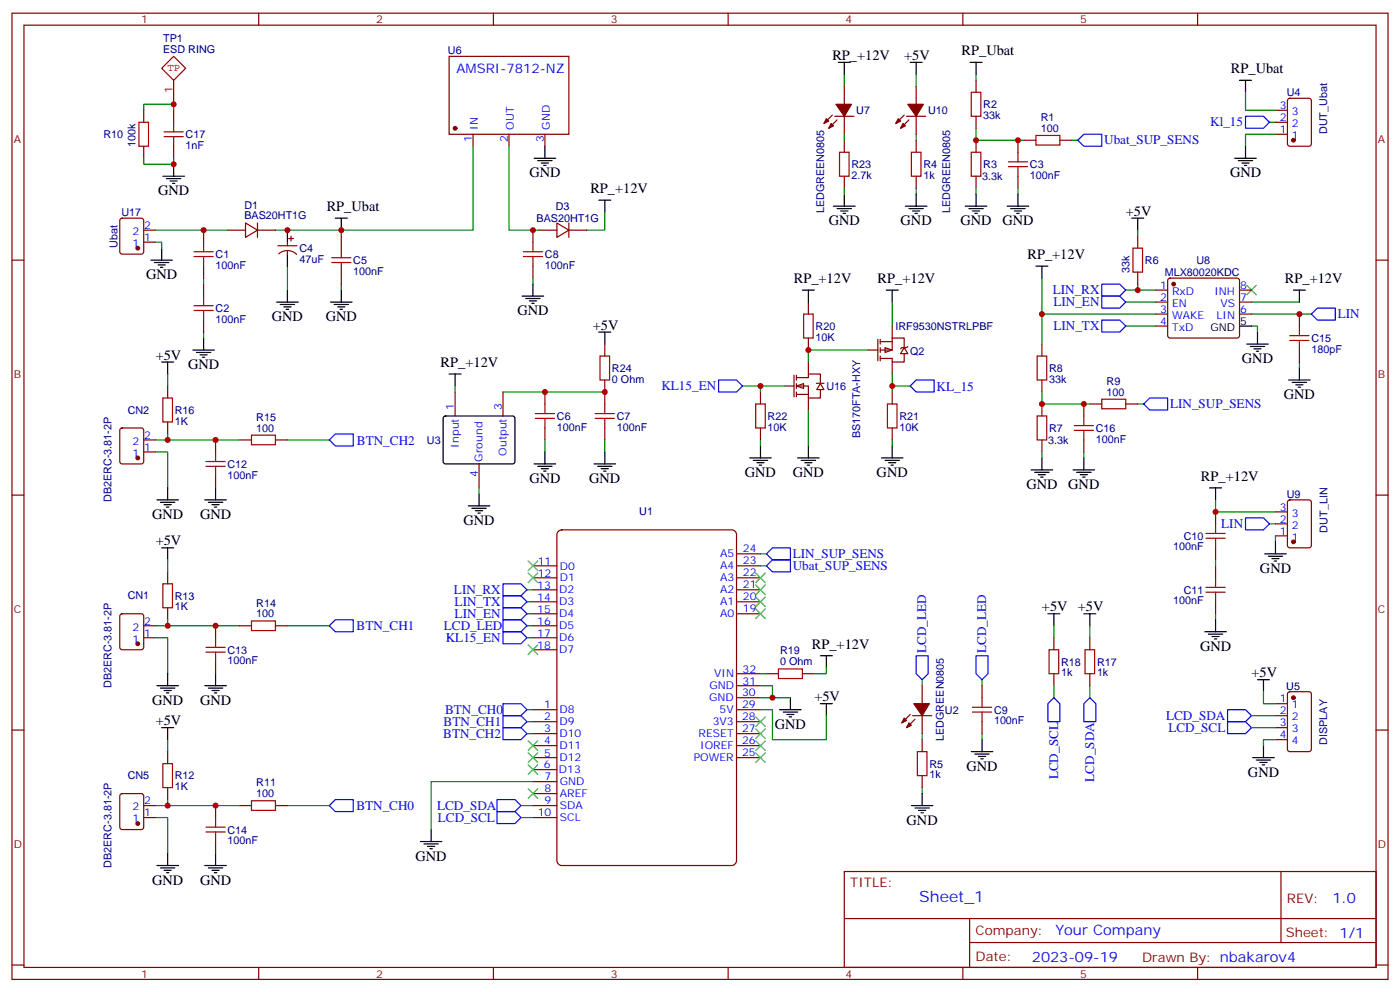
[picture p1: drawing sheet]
<svg xmlns="http://www.w3.org/2000/svg" width="412mm" height="292mm" viewBox="0 0 412 292" stroke-linecap="round" stroke-linejoin="round" font-family="sans-serif">
<g fill="none" stroke="#870000" stroke-width=".35">
<path d="M3.5 3.9h405.4v284.3h-405.4zM7.1 7.4h398.2v277.3h-398.2zM76.2 3.9v3.5M145.3 3.9v3.5M214.5 3.9v3.5M283.6 3.9v3.5M352.8 3.9v3.5M42.3 32.5v3.5M51.2 32.5v3.5M266.3 33.9l-2.4 2.4M267.1 34.2h5.6M267.8 35.3l-2.5 2.4"/>
<path d="M269.9 25.4v5.3M269.9 34.2v5.3M287.5 23.6v3.6M287.5 34.2v3.5M375.7 39.5h3.5M375.7 36h3.5M375.7 32.5h3.5M379.5 29.1l.4-.2h5.7l.6 .5 .1 12.9-.5 .7h-5.9l-.6-.4-.1-13zM42.3 43v3.6M51.2 43v3.6M269.9 41.3v3.5M269.9 51.9v3.5"/>
<path d="M287.5 41.3v3.5M287.5 51.9v3.5M299.9 41.3v3.5M299.9 51.9v3.5M301.6 41.3h3.6M312.2 41.3h3.5M3.5 76.6h3.6M60 67.7v3.6M60 78.3v3.5M67 67.7h5.3M72.3 65.6l3.5 2.1-3.5 2.1zM75.8 65.6v4.2"/>
<path d="M75.8 67.7h5.3M81.8 72.3h5.7M82.1 74.7a3.8 3.8 0 0 1 5.3 .2M84.7 71.3v1M84.7 73.7v1.1M85 70.2h1.4M85.7 69.5v1.4M100.5 69.5v3.5M335.1 69.5v3.5M405.3 76.6h3.6M60 83.6v3.5M60 94.2v3.5"/>
<path d="M100.5 80.1v3.5M335.1 80.1v3.5M340.4 85.4h3.6M340.4 88.9h3.6M340.4 92.4h3.6M340.4 96h3.6M344.2 82.1l.5-.3h19.7l.5 .3 .2 .4v16.3l-.2 .5-.5 .2h-19.7l-.5-.3-.2-.4v-16.3zM365.1 85.4h3.6M365.1 88.9h3.6M365.1 92.4h3.6M382.8 92.4v3.6M49.4 113.6v3.5"/>
<path d="M160.5 115.4v3.5M178.2 115.4v3.5M306.9 101.2v3.6M306.9 111.8v3.6M306.9 118.9v3.5M319.3 118.9v3.5M321 118.9h3.6M331.6 118.9h3.5M382.8 103v3.5M35.5 126.1l.5-.2h5.6l.7 .5v9.4l-.4 .7h-5.9l-.7-.4v-9.5zM42.3 129.5h3.6M42.3 133h3.6"/>
<path d="M49.4 124.2v3.5M70.6 129.5h3.5M81.1 129.5h3.6M160.5 125.9v3.6M178.2 125.9v3.6M306.9 129.5v3.5M319.3 129.5v3.5M3.5 145.7h3.6M358.1 150.6v3.6M375.7 157.7h3.5M375.7 154.2h3.5M375.7 150.6h3.5"/>
<path d="M379.5 147.3l.4-.2h5.7l.6 .4 .1 13-.5 .7h-5.9l-.6-.4-.1-13zM405.3 145.7h3.6M49.4 168.3v3.5M49.4 178.9v3.5M157 166.5h7M157 170h7M157 173.6h7M157 177.1h7M217 166.5h7M217 170h7M217 173.6h7M217 177.1h7"/>
<path d="M217 163h7M358.1 161.2v3.5M358.1 166.5v3.5M358.1 177.1v3.5M35.5 180.8l.5-.2h5.6l.7 .5v9.4l-.4 .7h-5.9l-.7-.5v-9.4zM42.3 184.1h3.6M42.3 187.7h3.6M70.6 184.1h3.5M81.1 184.1h3.6M157 180.6h7M157 184.1h7M157 187.7h7"/>
<path d="M157 191.2h7M217 180.6h7M217 198.3h7M225.8 198.3h3.5M236.4 198.3h3.5M310.4 187.7v3.5M310.4 198.3v3.5M321 187.7v3.5M321 198.3v3.5M3.5 214.8h3.6M157 208.8h7M157 212.4h7"/>
<path d="M157 215.9h7M157 219.4h7M217 208.8h7M217 212.4h7M217 215.9h7M217 219.4h7M217 205.3h7M217 201.8h7M268.1 210.3l-2.5 2.4M268.8 210.6h5.7M269.5 211.7l-2.4 2.4M271.6 201.8v5.3"/>
<path d="M271.6 210.6v5.3M271.6 217.7v3.5M289.3 201.8v3.5M289.3 212.4v3.5M375.7 210.6h3.5M375.7 207.1h3.5M375.7 214.1h3.5M375.7 217.7h3.5M379.5 203.8l.4-.2h5.7l.6 .4 .1 16.5-.5 .6-5.9 .1-.6-.5-.1-16.4zM405.3 214.8h3.6M35.5 233.7l.5-.2h5.6l.7 .5v9.4l-.4 .7h-5.9l-.7-.4v-9.5zM42.3 237.1h3.6"/>
<path d="M49.4 221.2v3.5M49.4 231.8v3.5M70.6 237.1h3.5M81.1 237.1h3.6M157 223h7M157 226.5h7M157 230h7M157 233.5h7M157 237.1h7M217 223h7M271.6 228.2v3.6M42.3 240.6h3.6"/>
<path d="M157 240.6h7M248.7 256.5h156.6v28.2h-156.6zM377.3 256.5v20.9M248.7 270.3h156.5M285.6 277.4h119.6M285.6 270.3v14.1M3.5 284h3.6M76.2 284.7v3.5M145.3 284.7v3.5M214.5 284.7v3.5M283.6 284.7v3.5M352.8 284.7v3.5"/>
<path d="M405.3 284h3.6"/>
</g>
<g fill="none" stroke="#008700" stroke-width=".35">
<path d="M42.3 32.5v-1.8h8.9v1.8M269.9 39.5v1.8M287.5 37.7v3.6h14.1M287.5 21.9v1.7M366.9 27.2v5.3h8.8M373.9 36h1.8M375.7 39.5h-8.8v3.5M42.3 46.6v1.7h8.9v-1.7M269.9 55.4v1.8M287.5 55.4v1.8M299.9 55.4v1.8M315.7 41.3h1.8"/>
<path d="M81.1 67.7h19.4v1.8M84.7 78.3v7.1M335.1 67.7v1.8M60 81.8v1.8M60 97.7v1.8M100.5 83.6v1.8M306.9 81.8v10.6h33.5M306.9 92.4v8.8M331.6 96h8.8M331.6 88.9h8.8M331.6 85.4h8.8M335.1 83.6v1.8"/>
<path d="M368.7 96h1.7v1.7M368.7 92.4h17.6M368.7 88.9h14.1M49.4 110.1v3.5M306.9 115.4v3.5h14.1M335.1 118.9h1.8M382.8 106.5v1.8M45.9 133h3.5v10.6M49.4 129.5h21.2M49.4 127.7v1.8h-3.5M84.7 129.5h12.3M160.5 129.5v3.5"/>
<path d="M178.2 129.5v3.5M306.9 133v1.8M319.3 133v1.8M358.1 147.1v3.5h17.6M373.9 154.2h1.8M375.7 157.7v1.8M49.4 164.7v3.6M155.2 177.1h1.8M155.2 173.6h1.8M224 163h1.8M224 166.5h1.8M358.1 164.7v1.8"/>
<path d="M45.9 187.7h3.5v10.6M49.4 182.4v1.7h-3.5M49.4 184.1h21.2M84.7 184.1h12.3M155.2 180.6h1.8M310.4 184.1v3.6M321 184.1v3.6M358.1 180.6v1.8M49.4 217.7v3.5M155.2 208.8h1.8M155.2 212.4h1.8M155.2 215.9h1.8"/>
<path d="M224 201.8h3.5v3.5M224 205.3h8.8M271.6 200v1.8M271.6 215.9v1.8M289.3 200v1.8M289.3 215.9v1.8M310.4 201.8v3.5M321 201.8v3.5M368.7 210.6h7M368.7 214.1h7M372.2 203.6v3.5h3.5M375.7 217.7h-3.5v1.7"/>
<path d="M49.4 237.1h21.2M49.4 235.3v1.8h-3.5M84.7 237.1h12.3M153.5 237.1h3.5M157 230h-30v14.1M271.6 231.8v1.7M45.9 240.6h3.5v10.6M153.5 240.6h3.5"/>
</g>
<g fill="none" stroke="#00f" stroke-width=".35">
<path d="M366.9 34.2h5.3l1.7 1.8-1.7 1.7h-5.3zM317.5 41.3l1.8-1.8h5.3v3.5h-5.3zM324.6 83.6h5.2l1.8 1.8-1.8 1.7h-5.2zM324.6 94.2h5.2l1.8 1.8-1.8 1.7h-5.2zM324.6 87.1h5.2l1.8 1.8-1.8 1.8h-5.2zM386.3 92.4l1.8-1.7h5.2v3.5h-5.2zM338.7 117.1h5.3v3.5h-5.3l-1.8-1.7zM97 129.5l1.8-1.8h5.3v3.5h-5.3zM366.9 152.4h5.3l1.7 1.8-1.7 1.7h-5.3zM148.2 171.8h5.3l1.7 1.8-1.7 1.7h-5.3zM148.2 175.3h5.3l1.7 1.8-1.7 1.8h-5.3zM148.2 178.9h5.3l1.7 1.7-1.7 1.8h-5.3z"/>
<path d="M225.8 163l1.7-1.8h5.3v3.5h-5.3zM225.8 166.5l1.7-1.8h5.3v3.6h-5.3zM97 184.1l1.8-1.7h5.3v3.5h-5.3zM148.2 182.4h5.3l1.7 1.7-1.7 1.8h-5.3zM269.9 193h3.5v5.3l-1.8 1.7-1.7-1.7zM287.5 193h3.5v5.3l-1.7 1.7-1.8-1.7zM148.2 214.1h5.3l1.7 1.8-1.7 1.8h-5.3zM148.2 210.6h5.3l1.7 1.8-1.7 1.7h-5.3zM148.2 207.1h5.3l1.7 1.7-1.7 1.8h-5.3zM310.4 205.3l1.8 1.8v5.3h-3.5v-5.3zM321 205.3l1.8 1.8v5.3h-3.5v-5.3zM361.6 208.8h5.3l1.8 1.8-1.8 1.8h-5.3z"/>
<path d="M361.6 212.4h5.3l1.8 1.7-1.8 1.8h-5.3zM97 237.1l1.8-1.8h5.3v3.5h-5.3zM146.4 238.8h5.3l1.8 1.8-1.8 1.8h-5.3zM146.4 235.3h5.3l1.8 1.8-1.8 1.7h-5.3z"/>
</g>
<g fill="none" stroke="#a10000" stroke-width=".35">
<path d="M40.9 36h2.8v7h-2.8zM48.3 38.8h5.7M51.2 36v2.8M286.1 27.2h2.8v7h-2.8zM305.2 39.9h7v2.8h-7zM48.3 40.2h5.7M51.2 40.2v2.8M268.5 44.8h2.8v7.1h-2.8zM286.1 44.8h2.8v7.1h-2.8zM297 49h5.7M297 47.6h5.7M299.9 44.8v2.8"/>
<path d="M299.9 49v2.9M57.1 75.5h5.7M57.1 74.1h5.7M60 71.3v2.8M60 75.5v2.8M97.7 77.3h5.7M97.7 75.8h5.7M100.5 73v2.8M100.5 77.3v2.8M333.7 73h2.8v7.1h-2.8zM57.1 91.4h5.7M57.1 90h5.7"/>
<path d="M60 87.1v2.9M60 91.4v2.8M379.9 98.8h5.7M382.8 96v2.8M48 117.1h2.8v7.1h-2.8zM160.5 118.9v2.8M178.2 118.9v2.8M305.5 104.8h2.8v7h-2.8zM324.6 117.5h7v2.8h-7zM379.9 100.2h5.7M382.8 100.2v2.8M74.1 128.1h7v2.8h-7z"/>
<path d="M157.7 123.1h5.6M157.7 121.7h5.6M160.5 123.1v2.8M175.3 123.1h5.7M175.3 121.7h5.7M178.2 123.1v2.8M305.5 122.4h2.8v7.1h-2.8zM316.4 126.6h5.7M316.4 125.2h5.7M319.3 122.4v2.8M319.3 126.6v2.9M355.2 158.4h5.7"/>
<path d="M355.2 157h5.7M358.1 154.2v2.8M358.1 158.4v2.8M48 171.8h2.8v7.1h-2.8zM355.2 174.3h5.7M355.2 172.9h5.7M358.1 170v2.9M358.1 174.3v2.8M74.1 182.7h7v2.9h-7zM229.3 196.8h7.1v2.9h-7.1zM309 191.2h2.9v7.1h-2.9zM319.6 191.2h2.8v7.1h-2.8z"/>
<path d="M286.5 209.5h5.6M286.5 208.1h5.6M289.3 205.3v2.8M289.3 209.5v2.9M48 224.7h2.8v7.1h-2.8zM74.1 235.7h7v2.8h-7zM270.2 221.2h2.8v7h-2.8z"/>
</g>
<g fill="none" stroke="#000" stroke-width=".35">
<path d="M285.8 18.3h3.5M287.5 18.3v3.6M365.1 23.6h3.6M366.9 23.6v3.6M48 51.9h6.3M49 52.6h4.3M50.1 53.3h2.1M50.8 54h.7M51.2 48.3v3.6M269.9 57.2v3.5M287.5 57.2v3.5M299.9 57.2v3.5"/>
<path d="M363.7 46.6h6.4M364.8 47.3h4.2M365.8 48h2.1M366.5 48.7h.7M366.9 43v3.6M44.4 76.6h6.4M45.5 77.3h4.2M46.6 78h2.1M47.3 78.7h.7M47.6 73v3.6M84.7 67.7v3.6M84.7 74.8v3.5"/>
<path d="M98.8 64.2h3.5M100.5 64.2v3.5M266.7 60.7h6.3M267.8 61.4h4.2M268.8 62.1h2.1M269.5 62.8h.7M284.3 60.7h6.4M285.4 61.4h4.2M286.5 62.1h2.1M287.2 62.8h.7M296.7 60.7h6.3M297.7 61.4h4.3"/>
<path d="M298.8 62.1h2.1M299.5 62.8h.7M305.2 78.3h3.5M306.9 78.3v3.5M333.4 64.2h3.5M335.1 64.2v3.5M60 99.5v3.5M81.5 88.9h6.3M82.5 89.6h4.3M83.6 90.3h2.1M84.3 91h.7M84.7 85.4v3.5"/>
<path d="M97.4 88.9h6.3M98.4 89.6h4.3M99.5 90.3h2.1M100.2 91h.7M100.5 85.4v3.5M176.4 97.7h3.5M178.2 97.7v3.5M365.1 96h3.6M370.4 97.7v3.5M381 85.4h3.5M382.8 85.4v3.5M47.6 106.5h3.6"/>
<path d="M49.4 106.5v3.6M56.8 103h6.3M57.9 103.7h4.2M58.9 104.4h2.1M59.6 105.1h.7M367.2 101.2h6.4M368.3 102h4.2M369.4 102.7h2.1M370.1 103.4h.7M379.6 111.8h6.3M380.6 112.5h4.3M381.7 113.2h2.1"/>
<path d="M382.4 113.9h.7M382.8 108.3v3.5M157.3 136.5h6.4M158.4 137.2h4.2M159.5 137.9h2.1M160.2 138.6h.7M160.5 133v3.5M175 136.5h6.3M176 137.2h4.3M177.1 137.9h2.1M177.8 138.6h.7M178.2 133v3.5"/>
<path d="M303.7 138.3h6.4M304.8 139h4.2M305.9 139.7h2.1M306.9 134.8v3.5M316.1 138.3h6.3M317.1 139h4.3M318.2 139.7h2.1M319.3 134.8v3.5M46.2 147.1h6.4M47.3 147.8h4.2M48.3 148.5h2.1M49 149.2h.7"/>
<path d="M49.4 143.6v3.5M60.3 147.1h6.4M61.4 147.8h4.2M62.4 148.5h2.2M63.1 149.2h.8M63.5 143.6v3.5M306.6 140.4h.7M318.9 140.4h.7M356.3 143.6h3.5M358.1 143.6v3.5M375.7 159.5v3.5M47.6 161.2h3.6"/>
<path d="M49.4 161.2v3.5M372.5 163h6.4M373.6 163.7h4.2M374.6 164.4h2.2M375.4 165.1h.7M49.4 198.3v3.5M63.5 198.3v3.5M308.7 180.6h3.5M310.4 180.6v3.5M319.3 180.6h3.5M321 180.6v3.5M354.9 185.9h6.3"/>
<path d="M356 186.6h4.2M357 187.3h2.1M357.7 188h.7M358.1 182.4v3.5M46.2 201.8h6.4M47.3 202.5h4.2M47.6 214.1h3.6M48.3 203.2h2.1M49 203.9h.7M49.4 214.1v3.6M60.3 201.8h6.4M61.4 202.5h4.2"/>
<path d="M62.4 203.2h2.2M63.1 203.9h.8M229.7 208.8h6.3M230.7 209.5h4.2M231.8 210.3h2.1M232.5 211h.7M232.8 205.3v3.5M289.3 217.7v3.5M370.4 200h3.5M372.2 200v3.6M372.2 219.4v3.6M268.5 237.1h6.3"/>
<path d="M269.5 237.8h4.3M270.6 238.5h2.1M271.3 239.2h.7M271.6 233.5v3.6M286.1 221.2h6.4M287.2 221.9h4.2M288.2 222.6h2.1M288.9 223.3h.7M369 223h6.4M370.1 223.7h4.2M371.1 224.4h2.1M371.8 225.1h.7"/>
<path d="M46.2 254.7h6.4M47.3 255.4h4.2M48.3 256.1h2.1M49 256.8h.7M49.4 251.2v3.5M60.3 254.7h6.4M61.4 255.4h4.2M62.4 256.1h2.2M63.1 256.8h.8M63.5 251.2v3.5M123.8 247.6h6.4M124.9 248.4h4.2"/>
<path d="M125.9 249.1h2.2M126.6 249.8h.8M127 244.1v3.5"/>
</g>
<g fill="none" stroke="#3c3" stroke-width=".35">
<path d="M367.2 84l2.9 2.8M370.1 84l-2.9 2.8M155.6 168.6l2.8 2.8M155.6 165.1l2.8 2.8M158.4 168.6l-2.8 2.8M158.4 165.1l-2.8 2.8M155.6 189.8l2.8 2.8M158.4 189.8l-2.8 2.8M155.6 218l2.8 2.8M158.4 218l-2.8 2.8M155.6 221.5l2.8 2.9M155.6 225.1l2.8 2.8"/>
<path d="M155.6 232.1l2.8 2.8M158.4 221.5l-2.8 2.9M158.4 225.1l-2.8 2.8M158.4 232.1l-2.8 2.8"/>
</g>
<g fill="#870000" stroke="#870000" stroke-width=".35">
<path d="M267.4 30.7h4.6l-2.1 3.5z"/>
<path d="M264.6 34.9l.7 .7-1.4 .7z"/>
<path d="M266 36.3l.7 .7-1.4 .7z"/>
<path d="M269.2 207.1h4.6l-2.2 3.5z"/>
<path d="M266.3 211.3l.8 .7-1.5 .7z"/>
<path d="M267.8 212.7l.7 .7-1.4 .7z"/>
<circle cx="345.7" cy="83.6" r=".53"/>
<circle cx="381" cy="159.5" r=".53"/>
<circle cx="381" cy="205.3" r=".53"/>
<circle cx="381" cy="41.3" r=".53"/>
<circle cx="40.6" cy="242.4" r=".53"/>
<circle cx="40.6" cy="189.4" r=".53"/>
<circle cx="40.6" cy="134.8" r=".53"/>
</g>
<path d="M164.4 156.5l1.1-.6h50a1.41 1.41 0 0 1 1.5 1.4v96a1.51 1.51 0 0 1-1.5 1.4h-50a1.51 1.51 0 0 1-1.5-1.4v-96z" fill="none" stroke="#800000" stroke-width=".35"/>
<path d="M47.6 20.1l3.6-3.5 3.5 3.5-3.5 3.5zM51.2 23.6v7.1" fill="none" stroke="#900" stroke-width=".35"/>
<path d="M234.6 113.6l2.1-.7v1.4z" fill="#fff" stroke="#870000" stroke-width=".35"/>
<g fill="none" stroke="#870000" stroke-width=".35">
<path d="M238.1 88.9v3.5M238.1 99.5v3.5M224 115.4v3.5M231.1 113.6h2.8M233.9 110.4v6.4M234.6 111.1h3.5v-1h3.6v2.8M234.6 113.6h3.5v3.5h3.6v-2.4M234.6 116.1h3.5M234.6 110.4v1.4M234.6 112.9v1.4M234.6 115.4v1.4M238.1 106.5v3.6"/>
<path d="M238.1 117.1v3.5M240.5 112.8h2.2M241.7 112.9l1 1.8h-2.1zM262.8 115.4v3.5M224 125.9v3.6M262.8 125.9v3.6"/>
</g>
<path d="M236.7 92.4h2.8v7.1h-2.8zM222.6 118.9h2.8v7h-2.8zM261.4 118.9h2.8v7h-2.8z" fill="none" stroke="#a10000" stroke-width=".35"/>
<path d="M262.8 88.9v7.1M255.8 103h-17.7v3.5M262.8 110.1v5.3M262.8 129.5v1.7" fill="none" stroke="#008700" stroke-width=".35"/>
<g fill="none" stroke="#000" stroke-width=".35">
<path d="M236.4 85.4h3.5M238.1 85.4v3.5M261.1 85.4h3.5M262.8 85.4v3.5M234.9 134.8h6.4M236 135.5h4.2M237.1 136.2h2.1M237.8 136.9h.7M238.1 131.2v3.6M259.6 134.8h6.4M260.7 135.5h4.2M261.8 136.2h2.1"/>
<path d="M262.5 136.9h.7M262.8 131.2v3.6"/>
</g>
<path d="M260.7 102.3l2.1 .7-2.1 .7z" fill="#fff" stroke="#870000" stroke-width=".35"/>
<g fill="none" stroke="#870000" stroke-width=".35">
<path d="M132.3 16.6h35.3v22.9h-35.3zM139.3 39.5v3.5M149.9 39.5v3.5M160.5 39.5v3.5M245.2 33.9l-2.5 2.4M245.9 34.2h5.6M246.6 35.3l-2.5 2.4M248.7 25.4v5.3M248.7 34.2v5.3M248.7 41.3v3.5M248.7 51.9v3.5M35.5 64.4l.5-.2h5.6l.7 .4v9.5l-.4 .6-5.9 .1-.7-.5v-9.4z"/>
<path d="M42.3 71.3h3.6M42.3 67.7h3.6M157 67.7v3.6M157 78.3v3.5M158.7 67.7h5.3M164 65.6l3.6 2.1-3.6 2.1zM167.6 67.7h5.3M167.6 65.6v4.2M258.6 99.8v6.4M259.3 99.8v1.4M262.8 99.5h3.5v2.8M262.8 99.5v3.5h-3.5"/>
<path d="M262.8 96v3.5M134.1 115.4v7M148.2 115.4v7M178.2 101.2v3.6M178.2 111.8v3.6M255.8 103h2.8M259.3 100.5h3.5M259.3 102.3v1.4M259.3 104.8v1.4M262.8 106.5v3.6M266.3 102.3l1.1 1.8h-2.1zM266.3 104.1v2.4h-3.5v-1h-3.5"/>
<path d="M267.4 102l-.3 .3h-1.5l-.3 .4M63.5 129.5v3.5M141.1 136.5v7.1M63.5 140.1v3.5M63.5 184.1v3.6M63.5 194.7v3.6M63.5 237.1v3.5M63.5 247.6v3.6"/>
</g>
<g fill="none" stroke="#008700" stroke-width=".35">
<path d="M248.7 21.9v3.5M248.7 39.5v1.8M269.9 21.9v3.5M139.3 43v24.7h-38.8M149.9 43v24.7h8.8M248.7 55.4v1.8M45.9 71.3h1.7v1.7M45.9 67.7h21.1M178.2 62.4v5.3h-5.3M157 81.8v1.8M134.1 113.6v1.8M148.2 115.4h30"/>
<path d="M218.7 113.6h5.3M231.1 113.6h-7.1v1.8M262.8 113.6h5.3M224 129.5v1.7M238.1 120.6v10.6M141.1 143.6v1.7M155.2 184.1h1.8M155.2 187.7h1.8M224 198.3h1.8M243.4 196.5v1.8h-3.5M224 208.8h3.5v8.9h15.9v-7.1"/>
</g>
<g fill="none" stroke="#000" stroke-width=".35">
<path d="M246.9 18.3h3.6M248.7 18.3v3.6M268.1 18.3h3.5M269.9 18.3v3.6M157.3 46.6h6.4M158.4 47.3h4.2M159.5 48h2.1M160.2 48.7h.7M160.5 43v3.6M176.4 58.9h3.5M178.2 58.9v3.5M248.7 57.2v3.5"/>
<path d="M245.5 60.7h6.4M246.6 61.4h4.2M247.6 62.1h2.2M248.4 62.8h.7M153.8 87.1h6.4M154.9 87.8h4.2M155.9 88.5h2.1M156.6 89.3h.7M157 83.6v3.5M132.3 110.1h3.5M134.1 110.1v3.5M130.8 122.6l.4-.2 20.1 .1 .4 .6-.1 13-.6 .4h-20l-.5-.7v-12.7z"/>
<path d="M220.8 134.8h6.4M221.9 135.5h4.2M223 136.2h2.1M223.7 136.9h.7M224 131.2v3.6M137.9 148.9h6.4M139 149.6h4.2M140.1 150.3h2.1M140.8 151h.7M141.1 145.3v3.6M241.7 193h3.5M243.4 193v3.5"/>
<path d="M241.7 207.1h3.5M243.4 207.1v3.5"/>
</g>
<path d="M211.7 111.8h5.3l1.7 1.8-1.7 1.8h-5.3zM268.1 113.6l1.8-1.8h5.3v3.6h-5.3zM148.2 185.9h5.3l1.7 1.8-1.7 1.7h-5.3z" fill="none" stroke="#00f" stroke-width=".35"/>
<g fill="#870000" stroke="#870000" stroke-width=".35">
<path d="M246.2 30.7h4.6l-2.1 3.5z"/>
<path d="M243.4 34.9l.7 .7-1.4 .7z"/>
<path d="M244.8 36.3l.7 .7-1.4 .7z"/>
<circle cx="40.6" cy="73" r=".53"/>
<circle cx="134.1" cy="37.7" r=".53"/>
</g>
<g fill="none" stroke="#3c3" stroke-width=".35">
<path d="M222.6 168.6l2.8 2.8M222.6 172.2l2.8 2.8M222.6 175.7l2.8 2.8M222.6 179.2l2.8 2.8M225.4 168.6l-2.8 2.8M225.4 172.2l-2.8 2.8M225.4 175.7l-2.8 2.8M225.4 179.2l-2.8 2.8M222.6 211l2.8 2.8M222.6 214.5l2.8 2.8M222.6 218l2.8 2.8M225.4 211l-2.8 2.8"/>
<path d="M225.4 214.5l-2.8 2.8M225.4 218l-2.8 2.8M222.6 221.5l2.8 2.9M225.4 221.5l-2.8 2.9"/>
</g>
<g fill="none" stroke="#a10000" stroke-width=".35">
<path d="M247.3 44.8h2.8v7.1h-2.8zM154.2 75.5h5.6M154.2 74.1h5.6M157 71.3v2.8M157 75.5v2.8M176.7 104.8h2.9v7h-2.9zM60.7 137.2h5.6M60.7 135.8h5.6M63.5 133v2.8M63.5 137.2v2.9M60.7 191.9h5.6M60.7 190.5h5.6"/>
<path d="M63.5 187.7v2.8M63.5 191.9v2.8M60.7 244.8h5.6M60.7 243.4h5.6M63.5 240.6v2.8M63.5 244.8v2.8"/>
</g>
<g fill="#c00">
<circle cx="306.9" cy="92.4" r=".88"/>
<circle cx="306.9" cy="118.9" r=".88"/>
<circle cx="319.3" cy="118.9" r=".88"/>
<circle cx="335.1" cy="85.4" r=".88"/>
<circle cx="382.8" cy="92.4" r=".88"/>
<circle cx="51.2" cy="30.7" r=".88"/>
<circle cx="100.5" cy="67.7" r=".88"/>
<circle cx="84.7" cy="67.7" r=".88"/>
<circle cx="299.9" cy="41.3" r=".88"/>
<circle cx="287.5" cy="41.3" r=".88"/>
<circle cx="358.1" cy="150.6" r=".88"/>
<circle cx="51.2" cy="48.3" r=".88"/>
<circle cx="49.4" cy="237.1" r=".88"/>
<circle cx="49.4" cy="184.1" r=".88"/>
<circle cx="49.4" cy="129.5" r=".88"/>
<circle cx="227.5" cy="205.3" r=".88"/>
<circle cx="238.1" cy="103" r=".88"/>
<circle cx="224" cy="113.6" r=".88"/>
<circle cx="262.8" cy="113.6" r=".88"/>
<circle cx="60" cy="67.7" r=".88"/>
<circle cx="63.5" cy="129.5" r=".88"/>
<circle cx="63.5" cy="184.1" r=".88"/>
<circle cx="63.5" cy="237.1" r=".88"/>
<circle cx="160.5" cy="115.4" r=".88"/>
<circle cx="178.2" cy="115.4" r=".88"/>
<circle cx="157" cy="67.7" r=".88"/>
</g>
<text font-size="4.6" fill="#00f" x="270.8" y="265.5">Sheet_1</text>
<g font-size="4.2">
<text x="245.2" y="17.6">RP_+12V</text>
<text x="266.3" y="17.6">+5V</text>
<text x="283.3" y="16.3">RP_Ubat</text>
<text x="362.6" y="21.5">RP_Ubat</text>
<text x="155.9" y="52.2">GND</text>
<text x="362.3" y="52.2">GND</text>
<text x="46.6" y="57.5">GND</text>
<text x="173.9" y="56.8">RP_+12V</text>
<text x="96.2" y="62.1">RP_Ubat</text>
<text x="331.6" y="63.5">+5V</text>
<text x="244.1" y="66.3">GND</text>
<text x="265.3" y="66.3">GND</text>
<text x="282.9" y="66.3">GND</text>
<text x="295.3" y="66.3">GND</text>
<text x="302.7" y="76.2">RP_+12V</text>
<text x="43" y="82.2">GND</text>
<text x="233.8" y="83.3">RP_+12V</text>
<text x="258.5" y="83.3">RP_+12V</text>
<text x="378.5" y="83.3">RP_+12V</text>
<text x="80.1" y="94.5">GND</text>
<text x="96" y="94.5">GND</text>
<text x="152.4" y="92.8">GND</text>
<text x="174.6" y="97">+5V</text>
<text x="45.9" y="105.8">+5V</text>
<text x="129.8" y="108">RP_+12V</text>
<text x="365.8" y="106.9">GND</text>
<text x="55.4" y="108.7">GND</text>
<text x="378.2" y="117.5">GND</text>
<text x="155.9" y="142.2">GND</text>
<text x="173.6" y="142.2">GND</text>
<text x="219.4" y="140.4">GND</text>
<text x="233.5" y="140.4">GND</text>
<text x="258.2" y="140.4">GND</text>
<text x="302.3" y="143.9">GND</text>
<text x="314.7" y="143.9">GND</text>
<text x="353.8" y="141.5">RP_+12V</text>
<text x="44.8" y="152.8">GND</text>
<text x="58.9" y="152.8">GND</text>
<text x="136.5" y="154.5">GND</text>
<text x="45.9" y="160.5">+5V</text>
<text x="371.2" y="168.6">GND</text>
<text x="306.9" y="179.9">+5V</text>
<text x="317.5" y="179.9">+5V</text>
<text x="239.2" y="190.9">RP_+12V</text>
<text x="353.5" y="191.6">GND</text>
<text x="368.7" y="199.3">+5V</text>
<text x="44.8" y="207.4">GND</text>
<text x="58.9" y="207.4">GND</text>
<text x="239.9" y="206.4">+5V</text>
<text x="45.9" y="213.4">+5V</text>
<text x="228.2" y="214.5">GND</text>
<text x="284.7" y="226.8">GND</text>
<text x="367.6" y="228.6">GND</text>
<text x="267.1" y="242.7">GND</text>
<text x="122.4" y="253.3">GND</text>
<text x="44.8" y="260.3">GND</text>
<text x="58.9" y="260.3">GND</text>
</g>
<g font-size="4.2" fill="#00f">
<text x="392.5" y="265.7">1.0</text>
<text x="310.9" y="275.3">Your Company</text>
<text x="304" y="283.1">2023-09-19</text>
</g>
<g font-size="3.9" fill="#00f">
<text x="134.5" y="21.6">AMSRI-7812-NZ</text>
<text x="356.5" y="37.2">Kl_15</text>
<text x="325.3" y="42.5">Ubat_SUP_SENS</text>
<text x="310.1" y="86.6">LIN_RX</text>
<text x="310.3" y="90.1">LIN_EN</text>
<text x="394.1" y="93.7">LIN</text>
<text x="310.3" y="97.2">LIN_TX</text>
<text x="194.8" y="114.8">KL15_EN</text>
<text x="275.9" y="114.9">KL_15</text>
<text x="344.7" y="120.2">LIN_SUP_SENS</text>
<text x="105.2" y="130.9">BTN_CH2</text>
<text x="359.7" y="155.5">LIN</text>
<text x="233.5" y="164.3">LIN_SUP_SENS</text>
<text x="233.5" y="167.7">Ubat_SUP_SENS</text>
<text x="133.7" y="174.8">LIN_RX</text>
<text x="133.9" y="178.3">LIN_TX</text>
<text x="105.1" y="185.4">BTN_CH1</text>
<text x="130.7" y="185.4">LCD_LED</text>
<text x="133.9" y="181.9">LIN_EN</text>
<text x="131.3" y="188.9">KL15_EN</text>
<text x="272.9" y="192.3" transform="rotate(-90 272.9 192.3)">LCD_LED</text>
<text x="290.5" y="192.3" transform="rotate(-90 290.5 192.3)">LCD_LED</text>
<text x="130.7" y="213.7">BTN_CH1</text>
<text x="131.1" y="210.2">BTN_CH0</text>
<text x="343.5" y="211.9">LCD_SDA</text>
<text x="344.2" y="215.4">LCD_SCL</text>
<text x="130.6" y="217.1">BTN_CH2</text>
<text x="311.7" y="229.4" transform="rotate(-90 311.7 229.4)">LCD_SCL</text>
<text x="322.3" y="230" transform="rotate(-90 322.3 230)">LCD_SDA</text>
<text x="105" y="238.3">BTN_CH0</text>
<text x="128.8" y="238.3">LCD_SDA</text>
<text x="129" y="241.9">LCD_SCL</text>
</g>
<g font-size="3.9" fill="#800">
<text x="250.5" y="261.1">TITLE:</text>
<text x="379.1" y="265.7">REV:</text>
<text x="287.4" y="275.3">Company:</text>
<text x="378.7" y="275.9">Sheet: 1/1</text>
<text x="287.4" y="282.9">Date:</text>
<text x="336.4" y="283">Drawn By: nbakarov4</text>
</g>
<g font-size="3.2" fill="#800">
<text x="41.6" y="6.9">1</text>
<text x="110.8" y="6.9">2</text>
<text x="179.9" y="6.9">3</text>
<text x="249.1" y="6.9">4</text>
<text x="318.2" y="6.9">5</text>
<text x="4.1" y="42">A</text>
<text x="405.9" y="42">A</text>
<text x="4.1" y="111.1">B</text>
<text x="405.9" y="111.1">B</text>
<text x="4.1" y="180.3">C</text>
<text x="405.9" y="180.3">C</text>
<text x="4.1" y="249.4">D</text>
<text x="405.9" y="249.4">D</text>
<text x="41.6" y="287.7">1</text>
<text x="110.8" y="287.7">2</text>
<text x="179.9" y="287.7">3</text>
<text x="249.1" y="287.7">4</text>
<text x="318.2" y="287.7">5</text>
</g>
<g font-size="3.2" fill="#000080">
<text x="48.1" y="15.5">ESD RING</text>
<text x="48.1" y="12.3">TP1</text>
<text x="131.9" y="16">U6</text>
<text x="379" y="28.3">U4</text>
<text x="252.2" y="33.6">U7</text>
<text x="273.4" y="33.6">U10</text>
<text x="289.6" y="35">33k</text>
<text x="289.6" y="31.9">R2</text>
<text x="306.6" y="35.6">R1</text>
<text x="30.5" y="40.7">R10</text>
<text x="54.7" y="40.7">C17</text>
<text x="306.6" y="38.8">100</text>
<text x="390.9" y="39.5" transform="rotate(-90 390.9 39.5)">DUT_Ubat</text>
<text x="40" y="43.4" transform="rotate(-90 40 43.4)">100k</text>
<text x="54.7" y="43.8">1nF</text>
<text x="250.8" y="52.6">2.7k</text>
<text x="250.8" y="49.5">R23</text>
<text x="272" y="52.6">1k</text>
<text x="272" y="49.5">R4</text>
<text x="289.3" y="53">3.3k</text>
<text x="289.6" y="49.5">R3</text>
<text x="303.4" y="52.6">100nF</text>
<text x="303.4" y="49.5">C3</text>
<text x="35.8" y="63.6">U17</text>
<text x="72" y="64.6">BAS20HT1G</text>
<text x="72" y="61.4">D1</text>
<text x="158.1" y="65.3">BAS20HT1G</text>
<text x="163.7" y="61.8">D3</text>
<text x="242.8" y="62.8" transform="rotate(-90 242.8 62.8)">LEDGREEN0805</text>
<text x="279.8" y="62.8" transform="rotate(-90 279.8 62.8)">LEDGREEN0805</text>
<text x="34.7" y="73" transform="rotate(-90 34.7 73)">Ubat</text>
<text x="63.5" y="76">C1</text>
<text x="88.2" y="77.3">47uF</text>
<text x="88.2" y="74.2">C4</text>
<text x="104.1" y="77.7">C5</text>
<text x="160.5" y="76">C8</text>
<text x="337.3" y="77.7">R6</text>
<text x="352.4" y="77.7">U8</text>
<text x="63.5" y="79.1">100nF</text>
<text x="104.1" y="80.9">100nF</text>
<text x="160.5" y="79.1">100nF</text>
<text x="332.8" y="80.4" transform="rotate(-90 332.8 80.4)">33k</text>
<text x="343.1" y="81.2">MLX80020KDC</text>
<text x="63.5" y="95">100nF</text>
<text x="63.5" y="91.8">C2</text>
<text x="240.2" y="100.3">10K</text>
<text x="240.2" y="97.1">R20</text>
<text x="263.8" y="97.1">IRF9530NSTRLPBF</text>
<text x="386.3" y="100.7">C15</text>
<text x="268.1" y="104.3">Q2</text>
<text x="386.3" y="103.8">180pF</text>
<text x="180.3" y="112.6">0 Ohm</text>
<text x="180.3" y="109.5">R24</text>
<text x="309" y="112.6">33k</text>
<text x="309" y="109.5">R8</text>
<text x="326" y="113.2">R9</text>
<text x="243.4" y="114.9">U16</text>
<text x="326" y="116.4">100</text>
<text x="37.6" y="121.7">CN2</text>
<text x="51.5" y="125">1K</text>
<text x="51.5" y="121.8">R16</text>
<text x="75.5" y="123.8">R15</text>
<text x="164" y="123.6">C6</text>
<text x="181.7" y="123.6">C7</text>
<text x="226.1" y="123.5">R22</text>
<text x="264.9" y="123.5">R21</text>
<text x="75.5" y="127">100</text>
<text x="125.8" y="130.6">U3</text>
<text x="164" y="126.7">100nF</text>
<text x="181.7" y="126.7">100nF</text>
<text x="226.1" y="126.7">10K</text>
<text x="253.4" y="129" transform="rotate(-90 253.4 129)">BS170FTA-HXY</text>
<text x="264.9" y="126.7">10K</text>
<text x="308.7" y="130.6">3.3k</text>
<text x="309" y="127.1">R7</text>
<text x="322.8" y="130.2">100nF</text>
<text x="322.8" y="127.1">C16</text>
<text x="67" y="137.7">C12</text>
<text x="67" y="140.8">100nF</text>
<text x="32.9" y="147.8" transform="rotate(-90 32.9 147.8)">DB2ERC-3.81-2P</text>
<text x="379" y="146.5">U9</text>
<text x="188.3" y="151.6">U1</text>
<text x="345.5" y="162">100nF</text>
<text x="348.7" y="158.9">C10</text>
<text x="391.1" y="156.7" transform="rotate(-90 391.1 156.7)">DUT_LIN</text>
<text x="37.6" y="176.4">CN1</text>
<text x="51.5" y="179.6">1K</text>
<text x="51.5" y="176.5">R13</text>
<text x="75.5" y="178.5">R14</text>
<text x="345.5" y="177.9">100nF</text>
<text x="348.7" y="174.7">C11</text>
<text x="75.5" y="181.7">100</text>
<text x="67" y="195.5">100nF</text>
<text x="67" y="192.4">C13</text>
<text x="229.8" y="195.8">0 Ohm</text>
<text x="229.8" y="192.6">R19</text>
<text x="312.6" y="195.9">R18</text>
<text x="323.1" y="195.9">R17</text>
<text x="32.9" y="202.4" transform="rotate(-90 32.9 202.4)">DB2ERC-3.81-2P</text>
<text x="312.6" y="199">1k</text>
<text x="323.1" y="199">1k</text>
<text x="378.9" y="202.9">U5</text>
<text x="278.4" y="210">U2</text>
<text x="292.8" y="213.1">100nF</text>
<text x="292.8" y="210">C9</text>
<text x="278.1" y="218" transform="rotate(-90 278.1 218)">LEDGREEN0805</text>
<text x="391" y="219.2" transform="rotate(-90 391 219.2)">DISPLAY</text>
<text x="273.8" y="225.9">R5</text>
<text x="37.6" y="229.3">CN5</text>
<text x="51.5" y="232.6">1K</text>
<text x="51.5" y="229.4">R12</text>
<text x="75.5" y="231.4">R11</text>
<text x="273.8" y="229">1k</text>
<text x="75.5" y="234.6">100</text>
<text x="67" y="245.3">C14</text>
<text x="67" y="248.4">100nF</text>
<text x="32.9" y="255.3" transform="rotate(-90 32.9 255.3)">DB2ERC-3.81-2P</text>
</g>
<g font-size="3.2" fill="#900">
<text x="49.3" y="20.9">TP</text>
<text x="50.8" y="27.4" transform="rotate(-90 50.8 27.4)">1</text>
</g>
<g font-size="3.2" fill="#00f">
<text x="377" y="35.6">2</text>
<text x="377" y="32.1">3</text>
<text x="380.5" y="33.9">3</text>
<text x="139" y="41.7" transform="rotate(-90 139 41.7)">1</text>
<text x="140.8" y="38.2" transform="rotate(-90 140.8 38.2)">IN</text>
<text x="149.6" y="41.7" transform="rotate(-90 149.6 41.7)">2</text>
<text x="151.3" y="38.2" transform="rotate(-90 151.3 38.2)">OUT</text>
<text x="160.2" y="41.7" transform="rotate(-90 160.2 41.7)">3</text>
<text x="161.9" y="38.2" transform="rotate(-90 161.9 38.2)">GND</text>
<text x="377" y="39.2">1</text>
<text x="380.5" y="40.9">1</text>
<text x="380.5" y="37.4">2</text>
<text x="39" y="69.1">2</text>
<text x="42.5" y="70.9">1</text>
<text x="42.5" y="67.4">2</text>
<text x="39" y="72.7">1</text>
<text x="341.8" y="85">1</text>
<text x="341.8" y="88.5">2</text>
<text x="345.3" y="86.8">RxD</text>
<text x="357.7" y="86.8">INH</text>
<text x="365.3" y="88.5">7</text>
<text x="365.3" y="85">8</text>
<text x="341.8" y="92.1">3</text>
<text x="341.8" y="95.6">4</text>
<text x="345.3" y="90.3">EN</text>
<text x="345.3" y="93.8">WAKE</text>
<text x="358.3" y="93.8">LIN</text>
<text x="359.5" y="90.3">VS</text>
<text x="365.3" y="92.1">6</text>
<text x="345.3" y="97.4">TxD</text>
<text x="133.7" y="120.6" transform="rotate(-90 133.7 120.6)">1</text>
<text x="147.8" y="120.6" transform="rotate(-90 147.8 120.6)">3</text>
<text x="39" y="130.9">2</text>
<text x="42.5" y="129.1">2</text>
<text x="135.1" y="131.7" transform="rotate(-90 135.1 131.7)">Input</text>
<text x="39" y="134.4">1</text>
<text x="42.5" y="132.6">1</text>
<text x="142.2" y="135.8" transform="rotate(-90 142.2 135.8)">Ground</text>
<text x="149.2" y="134.1" transform="rotate(-90 149.2 134.1)">Output</text>
<text x="140.8" y="140.3" transform="rotate(-90 140.8 140.3)">4</text>
<text x="377" y="153.8">2</text>
<text x="377" y="150.3">3</text>
<text x="380.5" y="155.6">2</text>
<text x="380.5" y="152">3</text>
<text x="377" y="157.3">1</text>
<text x="380.5" y="159.1">1</text>
<text x="158.4" y="166.2">11</text>
<text x="164.9" y="167.6">D0</text>
<text x="212.2" y="167.5">A4</text>
<text x="212.2" y="164">A5</text>
<text x="218.8" y="166.1">23</text>
<text x="218.8" y="162.6">24</text>
<text x="158.2" y="173.2">13</text>
<text x="158.4" y="169.7">12</text>
<text x="164.9" y="171.1">D1</text>
<text x="212.2" y="171">A3</text>
<text x="218.8" y="173.1">21</text>
<text x="218.8" y="169.6">22</text>
<text x="158.2" y="176.7">14</text>
<text x="164.7" y="174.6">D2</text>
<text x="164.7" y="178.2">D3</text>
<text x="212.2" y="178.1">A1</text>
<text x="212.2" y="174.6">A2</text>
<text x="218.8" y="176.7">20</text>
<text x="39" y="185.6">2</text>
<text x="42.5" y="183.8">2</text>
<text x="158.2" y="180.3">15</text>
<text x="158.2" y="183.8">16</text>
<text x="164.7" y="181.7">D4</text>
<text x="164.7" y="185.2">D5</text>
<text x="212.2" y="181.6">A0</text>
<text x="218.8" y="180.2">19</text>
<text x="39" y="189.1">1</text>
<text x="42.5" y="187.3">1</text>
<text x="158.2" y="187.3">17</text>
<text x="158.2" y="190.9">18</text>
<text x="164.7" y="188.7">D6</text>
<text x="164.7" y="192.3">D7</text>
<text x="218.7" y="197.9">32</text>
<text x="209" y="202.8">GND</text>
<text x="210.4" y="199.3">VIN</text>
<text x="218.7" y="201.4">31</text>
<text x="160.3" y="208.5">1</text>
<text x="164.8" y="209.9">D8</text>
<text x="208.9" y="206.3">GND</text>
<text x="212" y="209.9">5V</text>
<text x="218.6" y="208.4">29</text>
<text x="218.6" y="204.9">30</text>
<text x="377" y="206.7">1</text>
<text x="380.5" y="208.5">1</text>
<text x="160.3" y="212">2</text>
<text x="160.3" y="215.6">3</text>
<text x="164.8" y="213.4">D9</text>
<text x="209.9" y="213.4">3V3</text>
<text x="218.6" y="215.5">27</text>
<text x="218.6" y="212">28</text>
<text x="377" y="210.3">2</text>
<text x="377" y="213.8">3</text>
<text x="380.5" y="212">2</text>
<text x="380.5" y="215.5">3</text>
<text x="160.3" y="219.1">4</text>
<text x="164.8" y="217">D10</text>
<text x="164.8" y="220.5">D11</text>
<text x="205.8" y="216.9">RESET</text>
<text x="206.3" y="220.4">IOREF</text>
<text x="218.6" y="219">26</text>
<text x="377" y="217.3">4</text>
<text x="380.5" y="219.1">4</text>
<text x="160.2" y="226.1">6</text>
<text x="160.3" y="222.7">5</text>
<text x="164.7" y="227.5">D13</text>
<text x="164.8" y="224.1">D12</text>
<text x="204.4" y="224">POWER</text>
<text x="218.6" y="222.6">25</text>
<text x="160.4" y="229.7">7</text>
<text x="160.4" y="233.2">8</text>
<text x="164.9" y="231.1">GND</text>
<text x="39" y="238.5">2</text>
<text x="42.5" y="236.7">2</text>
<text x="160.4" y="236.7">9</text>
<text x="164.9" y="234.6">AREF</text>
<text x="164.9" y="238.1">SDA</text>
<text x="39" y="242">1</text>
<text x="42.5" y="240.2">1</text>
<text x="158.4" y="240.3">10</text>
<text x="164.9" y="241.7">SCL</text>
</g>
<g font-size="3.2">
<text x="365.3" y="95.6">5</text>
<text x="356.5" y="97.4">GND</text>
</g>
</svg>
